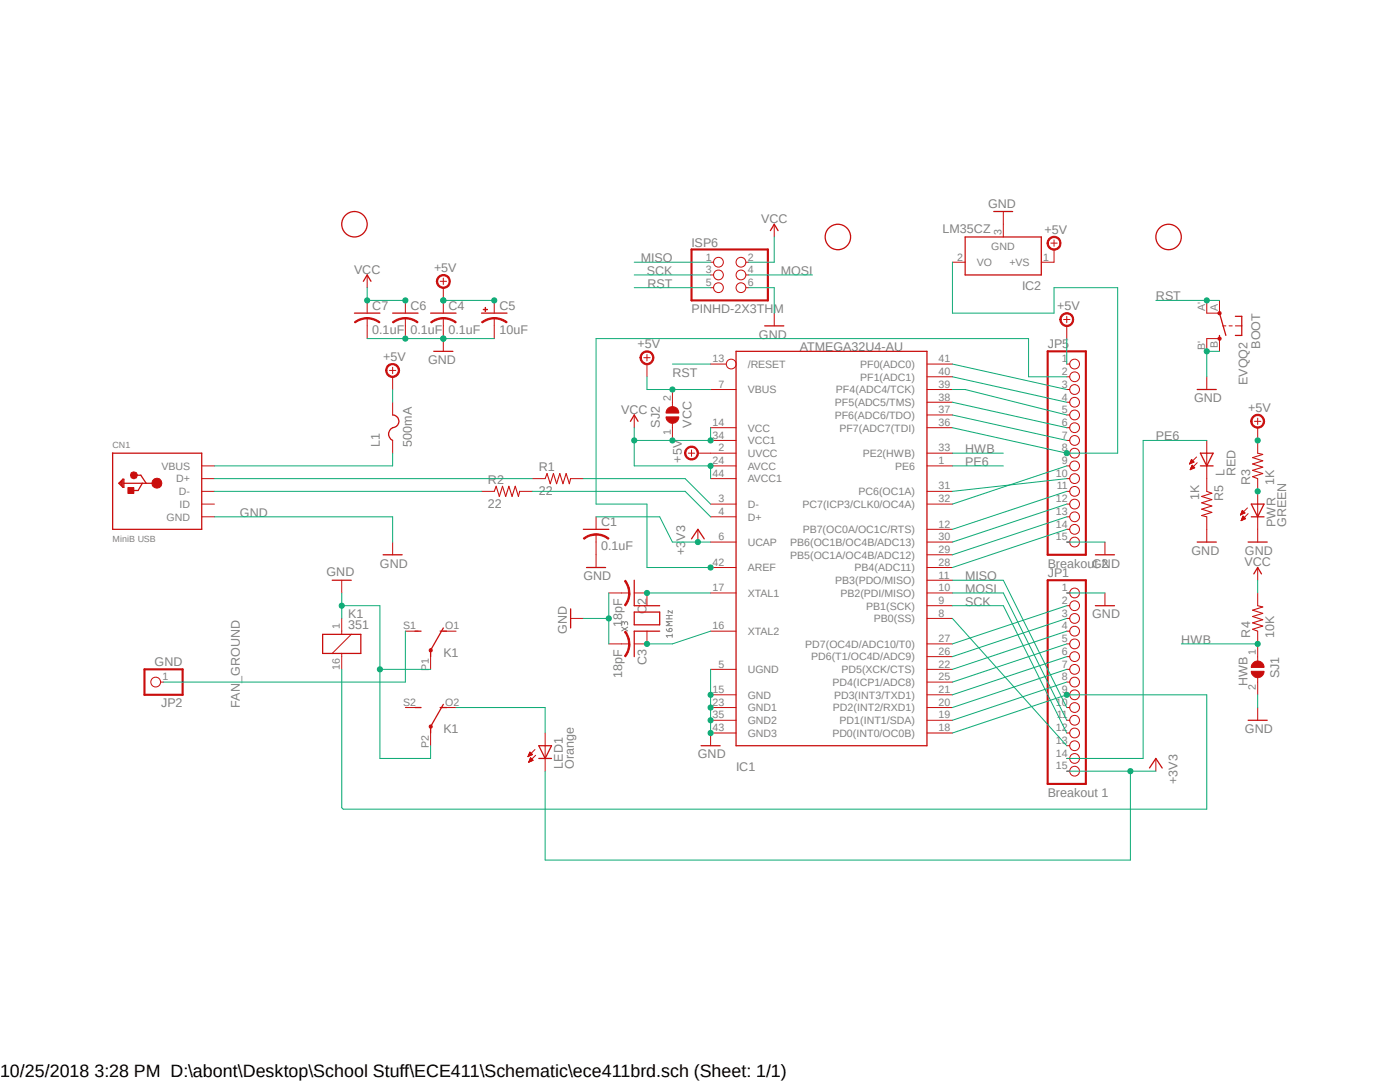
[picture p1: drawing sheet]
<svg xmlns="http://www.w3.org/2000/svg" width="279mm" height="216mm" viewBox="0 0 279 216" stroke-linecap="round" stroke-linejoin="round" font-family="sans-serif">
<path d="M22 39l235.4 132.8M257.4 39l-235.4 132.8" fill="none" stroke="#fff" stroke-width=".2"/>
<g fill="none" stroke="#808080" stroke-width=".2">
<path d="M124.1 125.1l1.2 .8M124.6 124.4l.1-.2a.31 .31 0 0 1 .3-.2 .31 .31 0 0 1 .3 .4v.3M124.6 124.5v-.2l-.3-.3-.2 .3v.4M125.3 125.1l-1.2 .8M133 125.5l.2 .4 .3 .1M133 123.5h1.2M133 122.8h1.2M133.5 125.5a.33 .33 0 0 1 .6 0 .33 .33 0 0 1-.3 .5h-.3zM133.5 122.8v.7M134.2 126.8h-1.2l.2 .4M134.2 121.8v.5l-.9-.5v.5M134.2 126.5v.7"/>
<path d="M134.2 124h-1.2l.6 .5-.6 .3h1.2"/>
</g>
<path d="M98.6 98l.4-1 .7 2.1 .6-2.1 .6 2.1 .7-2.1 .6 2.1 .6-2.1 .7 2.1 .2-1.1M108.8 95.5l.4-1 .6 2 .6-2 .7 2 .6-2 .7 2 .6-2 .6 2 .3-1" fill="none" stroke="#c90d0c" stroke-width=".21"/>
<g fill="none" stroke="#c90d0c" stroke-width=".2">
<path d="M141.8 52.3h.6M141.8 54.9h.6M141.8 57.4h.6M148.9 52.3h.5M148.9 54.9h.5M148.9 57.4h.5M77.7 73.9h1.3M78.4 73.3v1.2M96.1 98h2.5M103.7 98h2.6M106.3 95.5h2.5M113.9 95.5h2.5"/>
<circle cx="143.4" cy="52.3" r=".98"/>
<circle cx="143.4" cy="54.9" r=".98"/>
<circle cx="143.4" cy="57.4" r=".98"/>
<circle cx="147.9" cy="54.9" r=".98"/>
<circle cx="147.9" cy="57.4" r=".98"/>
<circle cx="147.9" cy="52.3" r=".98"/>
</g>
<path d="M138 49.8h15.2v10.1h-15.2z" fill="none" stroke="#c90d0c" stroke-width=".42"/>
<path d="M77.3 73a1.4 1.4 0 0 1 2.2 .1 1.4 1.4 0 0 1-.7 2.1 1.4 1.4 0 0 1-1.8-1.3h.2a1.15 1.15 0 0 1 1.7-.9 1.15 1.15 0 0 1 .2 1.9 1.15 1.15 0 0 1-1.8-.6l-.1-.4h-.2z" fill-rule="evenodd" fill="#c90d0c"/>
<path d="M77.3 73a1.4 1.4 0 0 1 2.2 .1 1.4 1.4 0 0 1-.7 2.1 1.4 1.4 0 0 1-1.8-1.3h.2a1.15 1.15 0 0 1 1.7-.9 1.15 1.15 0 0 1 .2 1.9 1.15 1.15 0 0 1-1.8-.6l-.1-.4h-.2zM78.4 75.2v2.5M78.4 80.3v2.5M78.4 87.9v2.5M78.4 108.2v2.5M119 106.6v1.6M141.8 146.3v2.5" fill="none" stroke="#c90d0c" stroke-width=".2"/>
<path d="M78.4 82.8a1.27 1.27 0 0 1 1.2 1.3 1.27 1.27 0 0 1-1.2 1.2 1.39 1.39 0 0 0-.9 1.3 1.39 1.39 0 0 0 .9 1.3M76.5 110.7h3.8M116.4 105.6h5.1M139.9 148.8h3.8" fill="none" stroke="#c90d0c" stroke-width=".25"/>
<path d="M119 106.5a4 4 0 0 1 2.5 .9l-.1 .2a3.8 3.8 0 0 0-2.4-.8z" fill-rule="evenodd" fill="#c90d0c"/>
<path d="M119 106.5a4 4 0 0 1 2.5 .9l-.1 .2a3.8 3.8 0 0 0-2.4-.8z" fill="none" stroke="#c90d0c" stroke-width=".2"/>
<path d="M116.4 107.4a3.9 3.9 0 0 1 2.6-.9v.3a3.6 3.6 0 0 0-2.4 .8z" fill-rule="evenodd" fill="#c90d0c"/>
<path d="M128.5 71.4h1.3M129.1 70.7v1.3M154.5 62.5v2.5M116.4 107.4a3.9 3.9 0 0 1 2.6-.9v.3a3.6 3.6 0 0 0-2.4 .8zM119 103.1v2.5M119 108.2v5M139.3 105.6v2.6M113.9 123.4h2.5" fill="none" stroke="#c90d0c" stroke-width=".2"/>
<path d="M152.6 65h3.8M117.1 113.2h3.8M138 107.5l1.3-1.9 1.2 1.9M113.9 121.5v3.8" fill="none" stroke="#c90d0c" stroke-width=".25"/>
<path d="M128.1 70.5a1.39 1.39 0 0 1 2.2 .1 1.39 1.39 0 0 1-.8 2.1 1.39 1.39 0 0 1-1.8-1.3h.3a1.13 1.13 0 0 1 1.5-1.1 1.13 1.13 0 0 1 .4 1.8 1.13 1.13 0 0 1-1.8-.3l-.1-.4h-.3z" fill-rule="evenodd" fill="#c90d0c"/>
<path d="M88.5 63.5v1.5M128.1 70.5a1.39 1.39 0 0 1 2.2 .1 1.39 1.39 0 0 1-.8 2.1 1.39 1.39 0 0 1-1.8-1.3h.3a1.13 1.13 0 0 1 1.5-1.1 1.13 1.13 0 0 1 .4 1.8 1.13 1.13 0 0 1-1.8-.3l-.1-.4h-.3zM129.1 72.6v2.6" fill="none" stroke="#c90d0c" stroke-width=".2"/>
<path d="M85.9 62.5h5.1" fill="none" stroke="#c90d0c" stroke-width=".25"/>
<path d="M88.5 63.4a4 4 0 0 1 2.6 .9l-.2 .1a3.9 3.9 0 0 0-2.4-.8z" fill-rule="evenodd" fill="#c90d0c"/>
<path d="M88.5 63.4a4 4 0 0 1 2.6 .9l-.2 .1a3.9 3.9 0 0 0-2.4-.8z" fill="none" stroke="#c90d0c" stroke-width=".2"/>
<path d="M85.9 64.3a3.9 3.9 0 0 1 2.6-.9v.2a4.1 4.1 0 0 0-2.4 .8z" fill-rule="evenodd" fill="#c90d0c"/>
<path d="M88.5 59.9v2.6M85.9 64.3a3.9 3.9 0 0 1 2.6-.9v.2a4.1 4.1 0 0 0-2.4 .8zM88.5 65v5.1M98.6 63.5v1.5" fill="none" stroke="#c90d0c" stroke-width=".2"/>
<path d="M86.6 70.1h3.8M96.1 62.5h5.1" fill="none" stroke="#c90d0c" stroke-width=".25"/>
<path d="M98.6 63.4a4 4 0 0 1 2.6 .9l-.2 .1a4.1 4.1 0 0 0-2.4-.8z" fill-rule="evenodd" fill="#c90d0c"/>
<path d="M98.6 63.4a4 4 0 0 1 2.6 .9l-.2 .1a4.1 4.1 0 0 0-2.4-.8z" fill="none" stroke="#c90d0c" stroke-width=".2"/>
<path d="M96.1 64.3a3.9 3.9 0 0 1 2.5-.9v.2a4.1 4.1 0 0 0-2.3 .8z" fill-rule="evenodd" fill="#c90d0c"/>
<path d="M96.1 64.3a3.9 3.9 0 0 1 2.5-.9v.2a4.1 4.1 0 0 0-2.3 .8z" fill="none" stroke="#c90d0c" stroke-width=".2"/>
<path d="M96.4 61.7l.9 .1z" fill-rule="evenodd" fill="#c90d0c"/>
<path d="M96.4 61.7l.9 .1z" fill="none" stroke="#c90d0c" stroke-width=".2"/>
<path d="M96.8 61.3l.1 .9z" fill-rule="evenodd" fill="#c90d0c"/>
<g fill="none" stroke="#c90d0c" stroke-width=".2">
<path d="M87.8 56.1h1.3M88.5 55.5v1.3M98.6 59.9v2.6M96.8 61.3l.1 .9zM98.6 65v2.6M240.8 75.2v2.5M237.4 92.5h.2M237.5 92.4h.2M237.5 92.3h.5M237.6 92.2h.6M237.6 92.2h.7M237.6 93.7h.1"/>
<path d="M237.6 92.1h.6M237.6 93.6h.3M237.6 93.5h.5M237.7 92h.4M237.7 93.4h.6M237.7 91.9h.3M237.7 93.3h.7M237.7 91.8h.2M237.7 93.2h.6M237.8 91.7l.5 .5-.9 .4M237.8 91.7l-.4 .9M237.8 91.7h.1"/>
<path d="M237.8 93.1h.4M237.8 93h.3M237.9 93h.1M237.9 92.8l.5 .5-.9 .4zM237.9 92.9h.1M238.8 91.2l-1.4 1.4M238.9 92.3l-1.4 1.4M240.8 87.9v7.6M251 87.9v2.5M251 95.5v12.7M247.6 102.7v.1M247.6 102.6h.2"/>
<path d="M247.6 102.5h.4M247.7 102.4h.5M247.7 102.4h.7M247.7 103.8h.2M247.8 102.3h.6M247.8 103.7h.3M247.8 102.2h.5M247.8 102.1h.4M247.8 103.6h.5M247.9 102h.2M247.9 103.5h.6M247.9 103.4h.6"/>
<path d="M247.9 101.9h.1M247.9 103.3h.6M247.9 101.9l.6 .5-.9 .3zM247.9 103.3h.5M248 103.2h.3M248 103.1h.2M248.1 103l.5 .5-.9 .4zM249 101.3l-1.4 1.4M249.1 102.5l-1.4 1.4M251 141.2v2.5"/>
</g>
<path d="M238.9 77.7h3.8M239.6 90.4h2.5l-1.3 2.6zM239.6 93h2.5M249.1 108.2h3.8M249.7 100.6h2.6l-1.3 2.5zM249.7 103.1h2.6M249.1 143.7h3.8" fill="none" stroke="#c90d0c" stroke-width=".25"/>
<path d="M251 90.4l1 .3-2 .6 2 .6-2 .7 2 .6-2 .7 2 .6-2 .6 1 .4" fill="none" stroke="#c90d0c" stroke-width=".21"/>
<path d="M87.4 55.2a1.4 1.4 0 0 1 2.3 .2 1.4 1.4 0 0 1-.8 2.1 1.4 1.4 0 0 1-1.8-1.4h.2a1.15 1.15 0 0 1 1.6-1 1.15 1.15 0 0 1 .4 1.8 1.15 1.15 0 0 1-1.9-.3l-.1-.5h-.2z" fill-rule="evenodd" fill="#c90d0c"/>
<path d="M87.4 55.2a1.4 1.4 0 0 1 2.3 .2 1.4 1.4 0 0 1-.8 2.1 1.4 1.4 0 0 1-1.8-1.4h.2a1.15 1.15 0 0 1 1.6-1 1.15 1.15 0 0 1 .4 1.8 1.15 1.15 0 0 1-1.9-.3l-.1-.5h-.2zM88.5 57.4v2.5M250.4 84.1h1.2M251 83.4v1.3" fill="none" stroke="#c90d0c" stroke-width=".2"/>
<path d="M249.9 83.2a1.39 1.39 0 0 1 2.3 .1 1.39 1.39 0 0 1-.8 2.1 1.39 1.39 0 0 1-1.8-1.3h.3a1.13 1.13 0 0 1 1.5-1.1 1.13 1.13 0 0 1 .4 1.8 1.13 1.13 0 0 1-1.9-.3v-.4h-.3z" fill-rule="evenodd" fill="#c90d0c"/>
<path d="M249.9 83.2a1.39 1.39 0 0 1 2.3 .1 1.39 1.39 0 0 1-.8 2.1 1.39 1.39 0 0 1-1.8-1.3h.3a1.13 1.13 0 0 1 1.5-1.1 1.13 1.13 0 0 1 .4 1.8 1.13 1.13 0 0 1-1.9-.3v-.4h-.3zM251 85.3v2.6M124 118.3h1.6M129.1 118.3v2.6M129.1 125.9v2.6" fill="none" stroke="#c90d0c" stroke-width=".2"/>
<path d="M126.6 115.8v5.1h5.1M126.6 125.9h5.1M126.6 122.1h5.1v2.6h-5.1z" fill="none" stroke="#c90d0c" stroke-width=".25"/>
<path d="M125.5 118.3h.2a4 4 0 0 1-.9 2.6l-.2-.2a3.8 3.8 0 0 0 .9-2.4z" fill-rule="evenodd" fill="#c90d0c"/>
<path d="M125.5 118.3h.2a4 4 0 0 1-.9 2.6l-.2-.2a3.8 3.8 0 0 0 .9-2.4z" fill="none" stroke="#c90d0c" stroke-width=".2"/>
<path d="M124.6 116l.2-.2a4.3 4.3 0 0 1 .9 2.5h-.3a3.9 3.9 0 0 0-.8-2.3z" fill-rule="evenodd" fill="#c90d0c"/>
<path d="M121.5 118.3h2.5M124.6 116l.2-.2a4.3 4.3 0 0 1 .9 2.5h-.3a3.9 3.9 0 0 0-.8-2.3zM126.6 118.3h2.5M124 128.5h1.6" fill="none" stroke="#c90d0c" stroke-width=".2"/>
<path d="M126.6 125.9v5.1" fill="none" stroke="#c90d0c" stroke-width=".25"/>
<path d="M125.5 128.5h.2a4.2 4.2 0 0 1-.9 2.6l-.2-.2a3.8 3.8 0 0 0 .9-2.4z" fill-rule="evenodd" fill="#c90d0c"/>
<path d="M125.5 128.5h.2a4.2 4.2 0 0 1-.9 2.6l-.2-.2a3.8 3.8 0 0 0 .9-2.4z" fill="none" stroke="#c90d0c" stroke-width=".2"/>
<path d="M124.6 126.1l.2-.2a4.3 4.3 0 0 1 .9 2.6h-.3a3.9 3.9 0 0 0-.8-2.4z" fill-rule="evenodd" fill="#c90d0c"/>
<g fill="none" stroke="#c90d0c" stroke-width=".2">
<path d="M141.8 72.6h3.1M141.8 77.7h5.1M185 72.6h5.1M185 75.2h5.1M185 77.7h5.1M240.8 67.6h2.6M240.8 62.5h2.6M244 65h.6M245.3 65h.6M246.5 65h1.3M141.8 85.3h5.1M141.8 90.4h5.1"/>
<path d="M141.8 93h5.1M141.8 95.5h5.1M141.8 87.9h5.1M185 85.3h5.1M185 90.4h5.1M185 93h5.1M185 98h5.1M185 80.3h5.1M185 82.8h5.1M141.8 118.3h5.1M141.8 100.6h5.1M141.8 113.2h5.1"/>
<path d="M141.8 108.2h5.1M141.8 103.1h5.1M185 118.3h5.1M185 100.6h5.1M185 115.8h5.1M185 113.2h5.1M185 108.2h5.1M185 110.7h5.1M185 105.6h5.1M121.5 128.5h2.5M124.6 126.1l.2-.2a4.3 4.3 0 0 1 .9 2.6h-.3a3.9 3.9 0 0 0-.8-2.4zM126.6 128.5h2.5"/>
<path d="M141.8 125.9h5.1M141.8 138.6h5.1M141.8 133.6h5.1M185 128.5h5.1M185 138.6h5.1M185 133.6h5.1M185 120.9h5.1M185 123.4h5.1M185 131h5.1M185 136.1h5.1M141.8 141.2h5.1M141.8 143.7h5.1"/>
<path d="M141.8 146.3h5.1M185 141.2h5.1M185 143.7h5.1M185 146.3h5.1"/>
<circle cx="145.9" cy="72.6" r=".98"/>
</g>
<path d="M146.9 70.1h38.1v78.7h-38.1zM243.4 66.9v.7M243.4 62.5l1.2 4.4M246.5 63.1h1.3v3.8h-1.3" fill="none" stroke="#c90d0c" stroke-width=".25"/>
<path d="M243.2 62.3l.2-.2 .2 .2v.4h-.4l-.2-.2z" fill-rule="evenodd" fill="#c90d0c"/>
<path d="M243.2 62.3l.2-.2 .2 .2v.4h-.4l-.2-.2z" fill="none" stroke="#c90d0c" stroke-width=".2"/>
<path d="M243.2 67.4l.2-.2 .2 .2v.4h-.4l-.2-.2z" fill-rule="evenodd" fill="#c90d0c"/>
<path d="M240.8 59.9v2.6M243.4 59.9v2.6M212.3 63.8h1.2M212.9 63.1v1.3M240.8 67.6v2.5M243.2 67.4l.2-.2 .2 .2v.4h-.4l-.2-.2zM243.4 67.6v2.5" fill="none" stroke="#c90d0c" stroke-width=".2"/>
<path d="M211.8 62.9a1.39 1.39 0 0 1 2.3 .1 1.39 1.39 0 0 1-.8 2.1 1.39 1.39 0 0 1-1.8-1.3h.3a1.15 1.15 0 0 1 1.5-1.2 1.15 1.15 0 0 1 .4 1.9 1.15 1.15 0 0 1-1.9-.4v-.3h-.3z" fill-rule="evenodd" fill="#c90d0c"/>
<path d="M80.9 63.5v1.5M211.8 62.9a1.39 1.39 0 0 1 2.3 .1 1.39 1.39 0 0 1-.8 2.1 1.39 1.39 0 0 1-1.8-1.3h.3a1.15 1.15 0 0 1 1.5-1.2 1.15 1.15 0 0 1 .4 1.9 1.15 1.15 0 0 1-1.9-.4v-.3h-.3zM212.9 65v2.6M220.5 108.2v2.5M220.5 118.3v2.6M230.7 151.3v2.6" fill="none" stroke="#c90d0c" stroke-width=".2"/>
<path d="M78.4 62.5h5M218.6 110.7h3.8M218.6 120.9h3.8M229.4 153.2l1.3-1.9 1.2 1.9" fill="none" stroke="#c90d0c" stroke-width=".25"/>
<path d="M80.9 63.4a4 4 0 0 1 2.5 .9l-.1 .1a3.9 3.9 0 0 0-2.4-.8z" fill-rule="evenodd" fill="#c90d0c"/>
<path d="M80.9 63.4a4 4 0 0 1 2.5 .9l-.1 .1a3.9 3.9 0 0 0-2.4-.8z" fill="none" stroke="#c90d0c" stroke-width=".2"/>
<path d="M78.3 64.3a3.9 3.9 0 0 1 2.6-.9v.2a4.1 4.1 0 0 0-2.4 .8z" fill-rule="evenodd" fill="#c90d0c"/>
<path d="M80.9 59.9v2.6M73.3 63.5v1.5M78.3 64.3a3.9 3.9 0 0 1 2.6-.9v.2a4.1 4.1 0 0 0-2.4 .8zM80.9 65v2.6" fill="none" stroke="#c90d0c" stroke-width=".2"/>
<path d="M70.7 62.5h5.1" fill="none" stroke="#c90d0c" stroke-width=".25"/>
<path d="M73.3 63.4a4 4 0 0 1 2.5 .9l-.1 .1a4.1 4.1 0 0 0-2.4-.8z" fill-rule="evenodd" fill="#c90d0c"/>
<path d="M73.3 63.4a4 4 0 0 1 2.5 .9l-.1 .1a4.1 4.1 0 0 0-2.4-.8z" fill="none" stroke="#c90d0c" stroke-width=".2"/>
<path d="M70.7 64.3a3.6 3.6 0 0 1 2.6-.9v.2a4.1 4.1 0 0 0-2.4 .8z" fill-rule="evenodd" fill="#c90d0c"/>
<path d="M73.3 59.9v2.6M70.7 64.3a3.6 3.6 0 0 1 2.6-.9v.2a4.1 4.1 0 0 0-2.4 .8zM73.3 65v2.6M240.8 95.5v2.5M240.8 103.1v5.1" fill="none" stroke="#c90d0c" stroke-width=".2"/>
<path d="M240.8 98l1.1 .4-2.1 .7 2.1 .6-2.1 .6 2.1 .7-2.1 .6 2.1 .6-2.1 .7 1 .2" fill="none" stroke="#c90d0c" stroke-width=".21"/>
<path d="M22.4 90.4h17.9v15.2h-17.8v-15.2M23.9 96.4l.4-.4v.8l-.2-.4M24.5 95.6h.2v1.6h-.2l-.8-.8zM24.5 95.6v1.4M24.7 96.4h6.6M27.1 94.8h1l1.1 1.6M28.4 96.4l-.8 1.5h-1.2M238.9 108.2h3.8" fill="none" stroke="#c90d0c" stroke-width=".25"/>
<circle cx="31.3" cy="96.4" r="1.01" fill="#c90d0c"/>
<circle cx="31.3" cy="96.4" r="1.01" fill="none" stroke="#c90d0c" stroke-width=".2"/>
<circle cx="26.7" cy="94.8" r=".69" fill="#c90d0c"/>
<circle cx="26.7" cy="94.8" r=".69" fill="none" stroke="#c90d0c" stroke-width=".2"/>
<path d="M25.5 97.3h1.2v1.2h-1.2z" fill-rule="evenodd" fill="#c90d0c"/>
<path d="M25.5 97.3h1.2v1.2h-1.2zM40.3 95.5h2.5M40.3 98h2.5M40.3 93h2.5M40.3 103.1h2.5M40.3 100.6h2.5" fill="none" stroke="#c90d0c" stroke-width=".2"/>
<path d="M249.7 133.9h2.6a1.27 1.27 0 0 1-1.3 1.3 1.27 1.27 0 0 1-1.3-1.3z" fill-rule="evenodd" fill="#c90d0c"/>
<path d="M249.7 133.9h2.6a1.27 1.27 0 0 1-1.3 1.3 1.27 1.27 0 0 1-1.3-1.3z" fill="none" stroke="#c90d0c" stroke-width=".2"/>
<path d="M250.1 132.3a1.25 1.25 0 0 1 1.4-.3 1.25 1.25 0 0 1 .8 1.2h-2.6l.2-.6z" fill-rule="evenodd" fill="#c90d0c"/>
<path d="M137.4 90.4h1.2M138 89.8v1.3M250.1 132.3a1.25 1.25 0 0 1 1.4-.3 1.25 1.25 0 0 1 .8 1.2h-2.6l.2-.6zM251 128.5v3.4M251 135.2v3.4" fill="none" stroke="#c90d0c" stroke-width=".2"/>
<path d="M136.9 89.5a1.39 1.39 0 0 1 2.3 .2 1.39 1.39 0 0 1-.8 2.1 1.39 1.39 0 0 1-1.8-1.4h.3a1.13 1.13 0 0 1 1.5-1.1 1.13 1.13 0 0 1 .4 1.9 1.13 1.13 0 0 1-1.9-.4v-.4h-.3l.1-.5z" fill-rule="evenodd" fill="#c90d0c"/>
<path d="M136.9 89.5a1.39 1.39 0 0 1 2.3 .2 1.39 1.39 0 0 1-.8 2.1 1.39 1.39 0 0 1-1.8-1.4h.3a1.13 1.13 0 0 1 1.5-1.1 1.13 1.13 0 0 1 .4 1.9 1.13 1.13 0 0 1-1.9-.4v-.4h-.3l.1-.5zM139.3 90.4h2.5" fill="none" stroke="#c90d0c" stroke-width=".2"/>
<path d="M133.3 81.5a1.27 1.27 0 0 1 1.4-.3 1.27 1.27 0 0 1 .8 1.2h-2.6l.2-.6z" fill-rule="evenodd" fill="#c90d0c"/>
<path d="M133.3 81.5a1.27 1.27 0 0 1 1.4-.3 1.27 1.27 0 0 1 .8 1.2h-2.6l.2-.6z" fill="none" stroke="#c90d0c" stroke-width=".2"/>
<path d="M132.9 83.2h2.6a1.27 1.27 0 0 1-1.3 1.3 1.27 1.27 0 0 1-1.3-1.3z" fill-rule="evenodd" fill="#c90d0c"/>
<g fill="none" stroke="#c90d0c" stroke-width=".2">
<path d="M73.3 54.9v2.5M154.5 44.7v2.6M190.1 52.3h2.5M200.2 42.2v5.1M207.8 52.3h2.6M209.7 48.5h1.3M210.4 47.9v1.2M134.2 77.7v3.5M212.9 72.6h.6M212.9 75.2h.6M212.9 77.7h.6M126.6 82.8v2.5"/>
<path d="M132.9 83.2h2.6a1.27 1.27 0 0 1-1.3 1.3 1.27 1.27 0 0 1-1.3-1.3zM134.2 84.5v3.4M212.9 80.3h.6M212.9 82.8h.6M212.9 85.3h.6M212.9 87.9h.6M212.9 90.4h.6M212.9 93h.6M212.9 95.5h.6M212.9 98h.6M212.9 118.3h.6M212.9 100.6h.6"/>
<path d="M212.9 103.1h.6M212.9 105.6h.6M212.9 108.2h.6M251 113.2v2.6M251 118.3v2.6M212.9 120.9h.6M212.9 123.4h.6M212.9 125.9h.6M212.9 128.5h.6M212.9 131h.6M212.9 133.6h.6M212.9 136.1h.6"/>
<path d="M212.9 138.6h.6M251 125.9v2.6M212.9 141.2h.6M212.9 143.7h.6M212.9 146.3h.6M212.9 148.8h.6M212.9 151.3h.6M212.9 153.9h.6"/>
<circle cx="214.5" cy="77.7" r=".98"/>
<circle cx="214.5" cy="75.2" r=".98"/>
<circle cx="214.5" cy="72.6" r=".98"/>
<circle cx="214.5" cy="87.9" r=".98"/>
<circle cx="214.5" cy="98" r=".98"/>
<circle cx="214.5" cy="82.8" r=".98"/>
<circle cx="214.5" cy="80.3" r=".98"/>
<circle cx="214.5" cy="90.4" r=".98"/>
<circle cx="214.5" cy="95.5" r=".98"/>
<circle cx="214.5" cy="85.3" r=".98"/>
<circle cx="214.5" cy="93" r=".98"/>
<circle cx="214.5" cy="103.1" r=".98"/>
<circle cx="214.5" cy="105.6" r=".98"/>
<circle cx="214.5" cy="118.3" r=".98"/>
<circle cx="214.5" cy="100.6" r=".98"/>
<circle cx="214.5" cy="108.2" r=".98"/>
<circle cx="214.5" cy="133.6" r=".98"/>
<circle cx="214.5" cy="120.9" r=".98"/>
<circle cx="214.5" cy="123.4" r=".98"/>
<circle cx="214.5" cy="131" r=".98"/>
<circle cx="214.5" cy="136.1" r=".98"/>
<circle cx="214.5" cy="125.9" r=".98"/>
<circle cx="214.5" cy="128.5" r=".98"/>
<circle cx="214.5" cy="138.6" r=".98"/>
<circle cx="214.5" cy="146.3" r=".98"/>
<circle cx="214.5" cy="148.8" r=".98"/>
<circle cx="214.5" cy="141.2" r=".98"/>
<circle cx="214.5" cy="153.9" r=".98"/>
<circle cx="214.5" cy="151.3" r=".98"/>
<circle cx="214.5" cy="143.7" r=".98"/>
</g>
<path d="M251 120.9l1 .2-2 .7 2 .6-2 .6 2 .7-2 .6 2 .6-2 .7 1 .3" fill="none" stroke="#c90d0c" stroke-width=".21"/>
<path d="M209.1 70.1h7.6v40.6h-7.6zM209.1 115.8h7.6v40.6h-7.6z" fill="none" stroke="#c90d0c" stroke-width=".42"/>
<g fill="none" stroke="#c90d0c" stroke-width=".25">
<path d="M72.5 56.1l.8-1.2 .7 1.2M153.8 46l.7-1.3 .8 1.3M192.6 47.3h15.2v7.6h-15.2zM198.3 42.2h3.8M125.8 84.1l.8-1.3 .7 1.3M250.2 114.5l.8-1.3 .8 1.3"/>
<circle cx="70.7" cy="44.7" r="2.54"/>
<circle cx="167.2" cy="47.3" r="2.54"/>
<circle cx="233.2" cy="47.3" r="2.54"/>
</g>
<path d="M209.3 47.6a1.4 1.4 0 0 1 2.2 .2 1.4 1.4 0 0 1-.8 2.1 1.4 1.4 0 0 1-1.7-1.4h.2a1.15 1.15 0 0 1 1.6-1.1 1.15 1.15 0 0 1 .4 1.9 1.15 1.15 0 0 1-1.9-.4l-.1-.4h-.2z" fill-rule="evenodd" fill="#c90d0c"/>
<path d="M209.3 47.6a1.4 1.4 0 0 1 2.2 .2 1.4 1.4 0 0 1-.8 2.1 1.4 1.4 0 0 1-1.7-1.4h.2a1.15 1.15 0 0 1 1.6-1.1 1.15 1.15 0 0 1 .4 1.9 1.15 1.15 0 0 1-1.9-.4l-.1-.4h-.2zM210.4 49.8v2.5M68.2 123.4v3.2M68.2 130.4v3.2M70.1 126.6l-3.8 3.8" fill="none" stroke="#c90d0c" stroke-width=".2"/>
<path d="M64.4 126.6h7.6v3.8h-7.6zM82.8 125.9h1.2M87.8 125.9h1.3M88.5 125.3l-2.6 4.5v1.2" fill="none" stroke="#c90d0c" stroke-width=".25"/>
<path d="M85.7 129.5l.2-.1 .3 .1v.5h-.5z" fill-rule="evenodd" fill="#c90d0c"/>
<path d="M80.9 125.9h2.5M85.7 129.5l.2-.1 .3 .1v.5h-.5zM85.9 131v2.6M88.5 125.9h2.5" fill="none" stroke="#c90d0c" stroke-width=".2"/>
<path d="M82.8 141.2h1.2M87.8 141.2h1.3M88.5 140.5l-2.6 4.5v1.3" fill="none" stroke="#c90d0c" stroke-width=".25"/>
<path d="M85.7 144.7h.5v.5l-.3 .1-.2-.1z" fill-rule="evenodd" fill="#c90d0c"/>
<g fill="none" stroke="#c90d0c" stroke-width=".2">
<path d="M68.2 115.8v2.5M32.1 136.1h.5M80.9 141.2h2.5M85.7 144.7h.5v.5l-.3 .1-.2-.1zM85.9 146.3v2.5M88.5 141.2h2.5M105.4 151h.1M105.4 150.9h.2M105.5 150.7h.3M105.5 150.7h.5M105.5 150.6h.7M105.5 152h.2"/>
<path d="M105.6 150.5h.6M105.6 151.9h.3M105.6 150.4h.5M105.6 151.8h.5M105.7 150.3h.3M105.7 151.8h.6M105.7 150.2h.2M105.7 150.2h.1M105.7 151.6h.6M105.7 150.1l.6 .5-.9 .4zM105.8 151.5h.4M105.8 151.4h.3"/>
<path d="M105.8 151.3h.2M105.9 151.2l-.4 .9M105.9 151.2l.5 .5-.9 .4M105.9 151.2h.1M106.8 149.6l-1.4 1.4M106.9 150.7l-1.4 1.4M108.8 146.3v7.6"/>
<circle cx="31.1" cy="136.1" r=".98"/>
</g>
<path d="M66.3 115.8h3.8M107.5 148.8h2.6l-1.3 2.5zM107.5 151.3h2.6" fill="none" stroke="#c90d0c" stroke-width=".25"/>
<path d="M28.8 133.6h7.6v5h-7.6z" fill="none" stroke="#c90d0c" stroke-width=".42"/>
<path d="M106.3 98h30.4l5.1 5.1M116.4 95.5h20.3l5.1 5.1M42.8 103.1h35.6v5.1M141.8 133.6v12.7" fill="none" stroke="#0dab76" stroke-width=".2"/>
<circle cx="141.8" cy="138.6" r=".51" fill="#0dab76"/>
<circle cx="141.8" cy="138.6" r=".51" fill="none" stroke="#0dab76" stroke-width=".2"/>
<circle cx="141.8" cy="141.2" r=".51" fill="#0dab76"/>
<circle cx="141.8" cy="141.2" r=".51" fill="none" stroke="#0dab76" stroke-width=".2"/>
<circle cx="141.8" cy="143.7" r=".51" fill="#0dab76"/>
<circle cx="141.8" cy="143.7" r=".51" fill="none" stroke="#0dab76" stroke-width=".2"/>
<circle cx="141.8" cy="146.3" r=".51" fill="#0dab76"/>
<g fill="none" stroke="#0dab76" stroke-width=".2">
<path d="M149.4 57.4h5.1v5.1M121.5 118.3v10.2M116.4 123.4h5.1"/>
<circle cx="141.8" cy="146.3" r=".51"/>
</g>
<circle cx="121.5" cy="123.4" r=".51" fill="#0dab76"/>
<g fill="none" stroke="#0dab76" stroke-width=".2">
<path d="M73.3 67.6h25.3"/>
<circle cx="121.5" cy="123.4" r=".51"/>
</g>
<circle cx="88.5" cy="67.6" r=".51" fill="#0dab76"/>
<circle cx="88.5" cy="67.6" r=".51" fill="none" stroke="#0dab76" stroke-width=".2"/>
<circle cx="80.9" cy="67.6" r=".51" fill="#0dab76"/>
<circle cx="80.9" cy="67.6" r=".51" fill="none" stroke="#0dab76" stroke-width=".2"/>
<circle cx="88.5" cy="67.6" r=".51" fill="#0dab76"/>
<g fill="none" stroke="#0dab76" stroke-width=".2">
<path d="M243.4 70.1h-2.6v5.1"/>
<circle cx="88.5" cy="67.6" r=".51"/>
</g>
<circle cx="240.8" cy="70.1" r=".51" fill="#0dab76"/>
<g fill="none" stroke="#0dab76" stroke-width=".2">
<path d="M68.2 118.3v5.1M212.9 118.3h7.6M212.9 108.2h7.6M68.2 120.9h7.6M251 138.6v2.6"/>
<circle cx="240.8" cy="70.1" r=".51"/>
</g>
<circle cx="68.2" cy="120.9" r=".51" fill="#0dab76"/>
<g fill="none" stroke="#0dab76" stroke-width=".2">
<path d="M75.8 120.9v30.4h10.1v-2.5M75.8 133.6h10.1"/>
<circle cx="68.2" cy="120.9" r=".51"/>
</g>
<circle cx="75.8" cy="133.6" r=".51" fill="#0dab76"/>
<g fill="none" stroke="#0dab76" stroke-width=".2">
<path d="M88.5 59.9h10.1M78.4 77.7v2.6"/>
<circle cx="75.8" cy="133.6" r=".51"/>
</g>
<circle cx="88.5" cy="59.9" r=".51" fill="#0dab76"/>
<circle cx="88.5" cy="59.9" r=".51" fill="none" stroke="#0dab76" stroke-width=".2"/>
<circle cx="88.5" cy="59.9" r=".51" fill="#0dab76"/>
<circle cx="88.5" cy="59.9" r=".51" fill="none" stroke="#0dab76" stroke-width=".2"/>
<circle cx="98.6" cy="59.9" r=".51" fill="#0dab76"/>
<circle cx="98.6" cy="59.9" r=".51" fill="none" stroke="#0dab76" stroke-width=".2"/>
<circle cx="251" cy="87.9" r=".51" fill="#0dab76"/>
<g fill="none" stroke="#0dab76" stroke-width=".2">
<path d="M129.1 75.2v2.5h12.7M212.9 67.6v5"/>
<circle cx="251" cy="87.9" r=".51"/>
</g>
<circle cx="134.2" cy="77.7" r=".51" fill="#0dab76"/>
<g fill="none" stroke="#0dab76" stroke-width=".2">
<path d="M126.6 54.9h15.2M126.6 52.3h15.2M126.6 57.4h15.2M149.4 54.9h12.7M230.7 59.9h12.7M134.2 72.6h7.6M190.1 118.3h10.1l12.7 25.4M190.1 115.8h10.1l12.7 25.4M190.1 120.9h10.1l12.7 25.4"/>
<circle cx="134.2" cy="77.7" r=".51"/>
</g>
<circle cx="240.8" cy="59.9" r=".51" fill="#0dab76"/>
<g fill="none" stroke="#0dab76" stroke-width=".2">
<path d="M141.8 125.9l-7.6 2.6h-5.1"/>
<circle cx="240.8" cy="59.9" r=".51"/>
</g>
<circle cx="129.1" cy="128.5" r=".51" fill="#0dab76"/>
<g fill="none" stroke="#0dab76" stroke-width=".2">
<path d="M129.1 118.3h12.7"/>
<circle cx="129.1" cy="128.5" r=".51"/>
</g>
<circle cx="129.1" cy="118.3" r=".51" fill="#0dab76"/>
<g fill="none" stroke="#0dab76" stroke-width=".2">
<path d="M190.1 90.4h10.1M235.8 128.5h15.2"/>
<circle cx="129.1" cy="118.3" r=".51"/>
</g>
<circle cx="251" cy="128.5" r=".51" fill="#0dab76"/>
<g fill="none" stroke="#0dab76" stroke-width=".2">
<path d="M139.3 108.2h2.5"/>
<circle cx="251" cy="128.5" r=".51"/>
</g>
<circle cx="139.3" cy="108.2" r=".51" fill="#0dab76"/>
<g fill="none" stroke="#0dab76" stroke-width=".2">
<path d="M119 103.1h12.7l2.5 5.1h5.1M212.9 153.9h17.8M225.6 153.9v17.7"/>
<circle cx="139.3" cy="108.2" r=".51"/>
</g>
<circle cx="225.6" cy="153.9" r=".51" fill="#0dab76"/>
<g fill="none" stroke="#0dab76" stroke-width=".2">
<path d="M108.8 153.9v17.7h116.8"/>
<circle cx="225.6" cy="153.9" r=".51"/>
</g>
<circle cx="251" cy="98" r=".51" fill="#0dab76"/>
<g fill="none" stroke="#0dab76" stroke-width=".2">
<path d="M190.1 72.6l22.8 5.1M190.1 75.2l22.8 5.1M190.1 77.7h2.5l20.3 5.1M190.1 80.3l22.8 5M190.1 85.3l22.8 5.1h10.2"/>
<circle cx="251" cy="98" r=".51"/>
</g>
<circle cx="212.9" cy="90.4" r=".51" fill="#0dab76"/>
<g fill="none" stroke="#0dab76" stroke-width=".2">
<path d="M190.1 52.3v10.2h20.3v-5.1h12.7v33M212.9 95.5l-22.8 2.5M212.9 93l-22.8 7.6M212.9 98l-22.8 7.6M212.9 100.6l-22.8 7.6M212.9 103.1l-22.8 7.6M212.9 105.6l-22.8 7.6M190.1 123.4l22.8 25.4M212.9 120.9l-22.8 7.6M212.9 123.4l-22.8 7.6M212.9 125.9l-22.8 7.7M212.9 128.5l-22.8 7.6"/>
<path d="M212.9 131l-22.8 7.6M212.9 133.6l-22.8 7.6M212.9 136.1l-22.8 7.6M240.8 138.6h-27.9l-22.8 7.7"/>
<circle cx="212.9" cy="90.4" r=".51"/>
</g>
<circle cx="212.9" cy="138.6" r=".51" fill="#0dab76"/>
<g fill="none" stroke="#0dab76" stroke-width=".2">
<path d="M73.3 57.4v2.5h7.6M42.8 95.5h63.5M190.1 93h10.1M240.8 87.9h-12.7v63.4h-15.2M68.2 133.6v27.6l.3 .3h172.3v-22.9"/>
<circle cx="212.9" cy="138.6" r=".51"/>
</g>
<circle cx="73.3" cy="59.9" r=".51" fill="#0dab76"/>
<circle cx="73.3" cy="59.9" r=".51" fill="none" stroke="#0dab76" stroke-width=".2"/>
<circle cx="80.9" cy="59.9" r=".51" fill="#0dab76"/>
<g fill="none" stroke="#0dab76" stroke-width=".2">
<path d="M126.6 85.3v7.7h15.2v2.5M141.8 85.3v2.6h-15.2"/>
<circle cx="80.9" cy="59.9" r=".51"/>
</g>
<circle cx="141.8" cy="87.9" r=".51" fill="#0dab76"/>
<circle cx="141.8" cy="87.9" r=".51" fill="none" stroke="#0dab76" stroke-width=".2"/>
<circle cx="134.2" cy="87.9" r=".51" fill="#0dab76"/>
<circle cx="134.2" cy="87.9" r=".51" fill="none" stroke="#0dab76" stroke-width=".2"/>
<circle cx="141.8" cy="93" r=".51" fill="#0dab76"/>
<circle cx="141.8" cy="93" r=".51" fill="none" stroke="#0dab76" stroke-width=".2"/>
<circle cx="126.6" cy="87.9" r=".51" fill="#0dab76"/>
<g fill="none" stroke="#0dab76" stroke-width=".2">
<path d="M154.5 47.3v5h-5.1M212.9 75.2h-7.6v-7.6h-86.3v33h10.1v12.6h12.7M42.8 98h53.3M78.4 90.4v2.6h-35.6M251 115.8v2.5"/>
<circle cx="126.6" cy="87.9" r=".51"/>
</g>
<circle cx="141.8" cy="113.2" r=".51" fill="#0dab76"/>
<g fill="none" stroke="#0dab76" stroke-width=".2">
<path d="M190.1 82.8l22.8 5.1M80.9 125.9v10.2h-48.3M91 141.2h17.8v5.1"/>
<circle cx="141.8" cy="113.2" r=".51"/>
</g>
<text font-size="3.6" x="0" y="214.9">10/25/2018 3:28 PM D:\abont\Desktop\School Stuff\ECE411\Schematic\ece411brd.sch (Sheet: 1/1)</text>
<g font-size="2.5" fill="#808080">
<text x="197.2" y="41.4">GND</text>
<text x="151.9" y="44.5">VCC</text>
<text x="188.1" y="46.5">LM35CZ</text>
<text x="208.5" y="46.7">+5V</text>
<text x="127.9" y="52.3">MISO</text>
<text x="138" y="49.2">ISP6</text>
<text x="70.7" y="54.6">VCC</text>
<text x="86.6" y="54.2">+5V</text>
<text x="129.1" y="54.9">SCK</text>
<text x="129.2" y="57.4">RST</text>
<text x="155.8" y="54.9">MOSI</text>
<text x="204" y="57.9">IC2</text>
<text x="230.7" y="59.9">RST</text>
<text x="74.3" y="61.8">C7</text>
<text x="81.9" y="61.8">C6</text>
<text x="89.5" y="61.8">C4</text>
<text x="99.7" y="61.8">C5</text>
<text x="138" y="62.5">PINHD-2X3THM</text>
<text x="211" y="61.8">+5V</text>
<text x="74.3" y="66.7">0.1uF</text>
<text x="81.9" y="66.7">0.1uF</text>
<text x="89.5" y="66.7">0.1uF</text>
<text x="99.7" y="66.7">10uF</text>
<text x="127.2" y="69.5">+5V</text>
<text x="151.5" y="67.6">GND</text>
<text x="159.6" y="70.1">ATMEGA32U4-AU</text>
<text x="209.1" y="69.5">JP5</text>
<text x="251.5" y="69.6" transform="rotate(-90 251.5 69.6)">BOOT</text>
<text x="76.5" y="72">+5V</text>
<text x="85.4" y="72.6">GND</text>
<text x="134.2" y="75.2">RST</text>
<text x="249" y="76.8" transform="rotate(-90 249 76.8)">EVQQ2</text>
<text x="124" y="82.6">VCC</text>
<text x="238.3" y="80.3">GND</text>
<text x="249.1" y="82.2">+5V</text>
<text x="75.8" y="89.2" transform="rotate(-90 75.8 89.2)">L1</text>
<text x="82.2" y="89.2" transform="rotate(-90 82.2 89.2)">500mA</text>
<text x="131.7" y="85.3" transform="rotate(-90 131.7 85.3)">SJ2</text>
<text x="138" y="85.3" transform="rotate(-90 138 85.3)">VCC</text>
<text x="230.7" y="87.9">PE6</text>
<text x="107.5" y="94">R1</text>
<text x="136.1" y="92.3" transform="rotate(-90 136.1 92.3)">+5V</text>
<text x="192.6" y="90.4">HWB</text>
<text x="192.6" y="93">PE6</text>
<text x="244.4" y="95" transform="rotate(-90 244.4 95)">L</text>
<text x="246.6" y="95" transform="rotate(-90 246.6 95)">RED</text>
<text x="97.4" y="101.3">22</text>
<text x="97.4" y="96.5">R2</text>
<text x="107.5" y="98.8">22</text>
<text x="239.3" y="99.8" transform="rotate(-90 239.3 99.8)">1K</text>
<text x="244.1" y="100" transform="rotate(-90 244.1 100)">R5</text>
<text x="249.5" y="96.8" transform="rotate(-90 249.5 96.8)">R3</text>
<text x="254.3" y="96.8" transform="rotate(-90 254.3 96.8)">1K</text>
<text x="47.9" y="103.1">GND</text>
<text x="120" y="105">C1</text>
<text x="254.6" y="105.2" transform="rotate(-90 254.6 105.2)">PWR</text>
<text x="256.7" y="105.2" transform="rotate(-90 256.7 105.2)">GREEN</text>
<text x="75.8" y="113.2">GND</text>
<text x="120" y="109.8">0.1uF</text>
<text x="136.7" y="110.7" transform="rotate(-90 136.7 110.7)">+3V3</text>
<text x="209.1" y="113.2">Breakout 2</text>
<text x="218" y="113.2">GND</text>
<text x="237.8" y="110.7">GND</text>
<text x="248.4" y="113">VCC</text>
<text x="248.5" y="110.7">GND</text>
<text x="65.2" y="115">GND</text>
<text x="116.4" y="115.8">GND</text>
<text x="192.6" y="118.3">MOSI</text>
<text x="192.6" y="115.8">MISO</text>
<text x="209.1" y="115.1">JP1</text>
<text x="69.5" y="125.6">351</text>
<text x="69.5" y="123.4">K1</text>
<text x="124.2" y="125.1" transform="rotate(-90 124.2 125.1)">18pF</text>
<text x="129" y="122.6" transform="rotate(-90 129 122.6)">C2</text>
<text x="192.6" y="120.9">SCK</text>
<text x="218" y="123.4">GND</text>
<text x="88.5" y="131">K1</text>
<text x="113.1" y="126.5" transform="rotate(-90 113.1 126.5)">GND</text>
<text x="235.8" y="128.5">HWB</text>
<text x="249.5" y="127.2" transform="rotate(-90 249.5 127.2)">R4</text>
<text x="254.3" y="127.2" transform="rotate(-90 254.3 127.2)">10K</text>
<text x="30.9" y="132.8">GND</text>
<text x="124.2" y="135.2" transform="rotate(-90 124.2 135.2)">18pF</text>
<text x="129" y="132.7" transform="rotate(-90 129 132.7)">C3</text>
<text x="249" y="137" transform="rotate(-90 249 137)">HWB</text>
<text x="255.3" y="135.3" transform="rotate(-90 255.3 135.3)">SJ1</text>
<text x="32.1" y="141.1">JP2</text>
<text x="47.9" y="141.2" transform="rotate(-90 47.9 141.2)">FAN_GROUND</text>
<text x="88.5" y="146.3">K1</text>
<text x="248.5" y="146.3">GND</text>
<text x="112.4" y="153.4" transform="rotate(-90 112.4 153.4)">LED1</text>
<text x="114.5" y="153.4" transform="rotate(-90 114.5 153.4)">Orange</text>
<text x="139.3" y="151.3">GND</text>
<text x="146.9" y="153.9">IC1</text>
<text x="209.1" y="159">Breakout 1</text>
<text x="235" y="156.4" transform="rotate(-90 235 156.4)">+3V3</text>
</g>
<g font-size="2.1" fill="#808080">
<text x="199.9" y="46.9" transform="rotate(-90 199.9 46.9)">3</text>
<text x="140.8" y="52">1</text>
<text x="149.2" y="52">2</text>
<text x="191" y="52">2</text>
<text x="194.9" y="53.1">VO</text>
<text x="197.8" y="49.8">GND</text>
<text x="201.5" y="53.1">+VS</text>
<text x="208.2" y="52">1</text>
<text x="140.8" y="54.5">3</text>
<text x="140.8" y="57.1">5</text>
<text x="149.2" y="54.5">4</text>
<text x="149.2" y="57.1">6</text>
<text x="240.5" y="62.1" transform="rotate(-90 240.5 62.1)">A'</text>
<text x="243" y="62.1" transform="rotate(-90 243 62.1)">A</text>
<text x="240.5" y="69.8" transform="rotate(-90 240.5 69.8)">B'</text>
<text x="243" y="69.3" transform="rotate(-90 243 69.3)">B</text>
<text x="142.2" y="72.3">13</text>
<text x="143.4" y="77.4">7</text>
<text x="149.2" y="73.4">/RESET</text>
<text x="171.7" y="73.4">PF0(ADC0)</text>
<text x="171.7" y="75.9">PF1(ADC1)</text>
<text x="187.3" y="72.3">41</text>
<text x="187.3" y="74.8">40</text>
<text x="187.3" y="77.4">39</text>
<text x="211.9" y="72.3">1</text>
<text x="211.9" y="74.8">2</text>
<text x="211.9" y="77.4">3</text>
<text x="133.9" y="79.9" transform="rotate(-90 133.9 79.9)">2</text>
<text x="149.2" y="78.5">VBUS</text>
<text x="166.6" y="83.6">PF6(ADC6/TDO)</text>
<text x="166.6" y="81">PF5(ADC5/TMS)</text>
<text x="166.8" y="78.5">PF4(ADC4/TCK)</text>
<text x="187.3" y="79.9">38</text>
<text x="187.3" y="82.5">37</text>
<text x="211.9" y="79.9">4</text>
<text x="211.9" y="82.5">5</text>
<text x="133.9" y="86.9" transform="rotate(-90 133.9 86.9)">1</text>
<text x="142.2" y="85">14</text>
<text x="142.2" y="87.5">34</text>
<text x="149.2" y="86.1">VCC</text>
<text x="149.2" y="88.6">VCC1</text>
<text x="167.5" y="86.1">PF7(ADC7(TDI)</text>
<text x="187.3" y="85">36</text>
<text x="211.9" y="85">6</text>
<text x="211.9" y="87.5">7</text>
<text x="32.2" y="93.7">VBUS</text>
<text x="142.2" y="92.6">24</text>
<text x="142.2" y="95.1">44</text>
<text x="143.4" y="90">2</text>
<text x="149.2" y="91.2">UVCC</text>
<text x="149.2" y="93.7">AVCC</text>
<text x="172.2" y="91.2">PE2(HWB)</text>
<text x="178.6" y="93.7">PE6</text>
<text x="187.3" y="90">33</text>
<text x="187.3" y="92.6">1</text>
<text x="210.7" y="95.1">10</text>
<text x="211.9" y="90">8</text>
<text x="211.9" y="92.6">9</text>
<text x="35.2" y="96.3">D+</text>
<text x="35.7" y="98.8">D-</text>
<text x="35.8" y="101.3">ID</text>
<text x="143.4" y="100.2">3</text>
<text x="149.2" y="101.3">D-</text>
<text x="149.2" y="96.3">AVCC1</text>
<text x="160.1" y="101.3">PC7(ICP3/CLK0/OC4A)</text>
<text x="171.3" y="98.8">PC6(OC1A)</text>
<text x="187.3" y="100.2">32</text>
<text x="187.3" y="97.7">31</text>
<text x="210.7" y="100.2">12</text>
<text x="210.9" y="97.7">11</text>
<text x="33.2" y="103.9">GND</text>
<text x="143.4" y="102.7">4</text>
<text x="143.4" y="107.8">6</text>
<text x="149.2" y="103.9">D+</text>
<text x="160.2" y="106.4">PB7(OC0A/OC1C/RTS)</text>
<text x="187.3" y="107.8">30</text>
<text x="187.3" y="105.3">12</text>
<text x="210.7" y="102.7">13</text>
<text x="210.7" y="105.3">14</text>
<text x="210.7" y="107.8">15</text>
<text x="142.2" y="112.9">42</text>
<text x="149.2" y="108.9">UCAP</text>
<text x="157.7" y="108.9">PB6(OC1B/OC4B/ADC13)</text>
<text x="157.7" y="111.5">PB5(OC1A/OC4B/ADC12)</text>
<text x="187.3" y="112.9">28</text>
<text x="187.3" y="110.4">29</text>
<text x="142.2" y="118">17</text>
<text x="149.2" y="119.1">XTAL1</text>
<text x="149.2" y="114">AREF</text>
<text x="166.7" y="116.5">PB3(PDO/MISO)</text>
<text x="167.7" y="119.1">PB2(PDI/MISO)</text>
<text x="170.6" y="114">PB4(ADC11)</text>
<text x="187.3" y="115.4">11</text>
<text x="187.3" y="118">10</text>
<text x="211.9" y="118">1</text>
<text x="67.8" y="125.6" transform="rotate(-90 67.8 125.6)">1</text>
<text x="80.5" y="125.6">S1</text>
<text x="88.9" y="125.6">O1</text>
<text x="142.2" y="125.6">16</text>
<text x="172.9" y="121.6">PB1(SCK)</text>
<text x="174.4" y="124.2">PB0(SS)</text>
<text x="187.3" y="120.5">9</text>
<text x="187.3" y="123.1">8</text>
<text x="211.9" y="120.5">2</text>
<text x="211.9" y="123.1">3</text>
<text x="211.9" y="125.6">4</text>
<text x="149.2" y="126.7">XTAL2</text>
<text x="160.7" y="129.2">PD7(OC4D/ADC10/T0)</text>
<text x="161.9" y="131.8">PD6(T1/OC4D/ADC9)</text>
<text x="187.3" y="128.1">27</text>
<text x="187.3" y="130.7">26</text>
<text x="211.9" y="128.1">5</text>
<text x="211.9" y="130.7">6</text>
<text x="250.7" y="130.7" transform="rotate(-90 250.7 130.7)">1</text>
<text x="32.4" y="135.8">1</text>
<text x="67.8" y="133.7" transform="rotate(-90 67.8 133.7)">16</text>
<text x="85.6" y="133.9" transform="rotate(-90 85.6 133.9)">P1</text>
<text x="143.4" y="133.2">5</text>
<text x="149.2" y="134.3">UGND</text>
<text x="166.2" y="136.9">PD4(ICP1/ADC8)</text>
<text x="167.9" y="134.3">PD5(XCK/CTS)</text>
<text x="187.3" y="133.2">22</text>
<text x="187.3" y="135.8">25</text>
<text x="211.9" y="133.2">7</text>
<text x="211.9" y="135.8">8</text>
<text x="250.7" y="137.6" transform="rotate(-90 250.7 137.6)">2</text>
<text x="80.5" y="140.8">S2</text>
<text x="88.9" y="140.8">O2</text>
<text x="142.2" y="138.3">15</text>
<text x="142.2" y="140.8">23</text>
<text x="142.2" y="143.3">35</text>
<text x="149.2" y="139.4">GND</text>
<text x="149.2" y="141.9">GND1</text>
<text x="166.2" y="141.9">PD2(INT2/RXD1)</text>
<text x="166.5" y="139.4">PD3(INT3/TXD1)</text>
<text x="187.3" y="138.3">21</text>
<text x="187.3" y="140.8">20</text>
<text x="187.3" y="143.3">19</text>
<text x="210.7" y="140.8">10</text>
<text x="210.9" y="143.3">11</text>
<text x="211.9" y="138.3">9</text>
<text x="85.6" y="149.2" transform="rotate(-90 85.6 149.2)">P2</text>
<text x="142.2" y="145.9">43</text>
<text x="149.2" y="144.5">GND2</text>
<text x="149.2" y="147">GND3</text>
<text x="166.1" y="147">PD0(INT0/OC0B)</text>
<text x="167.6" y="144.5">PD1(INT1/SDA)</text>
<text x="187.3" y="145.9">18</text>
<text x="210.7" y="145.9">12</text>
<text x="210.7" y="148.4">13</text>
<text x="210.7" y="151">14</text>
<text x="210.7" y="153.5">15</text>
</g>
<g font-size="1.8" fill="#808080">
<text x="22.5" y="89.4">CN1</text>
<text x="22.5" y="108.2">MiniB USB</text>
</g>
</svg>
